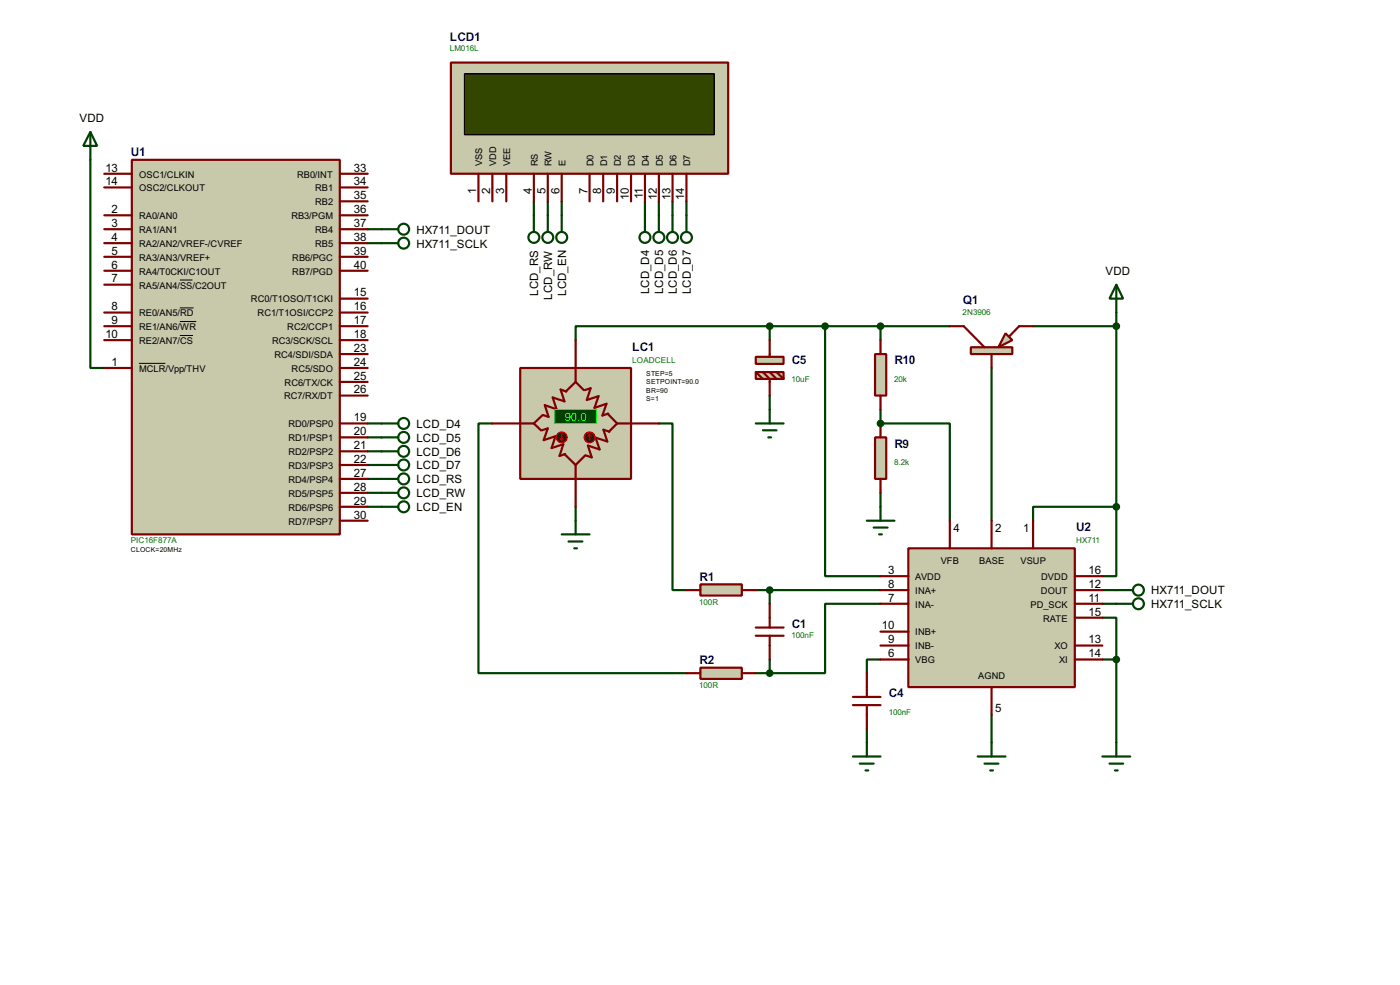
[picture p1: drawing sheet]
<svg xmlns="http://www.w3.org/2000/svg" width="256mm" height="180mm" viewBox="0 0 256 180" stroke-linecap="round" stroke-linejoin="round" font-family="sans-serif">
<path d="M151.2 59.7v45.8h10.1M105.5 92.8v2.5M161.3 90.2v2.6M189.3 95.3v-2.5h15.2v12.7h-2.5M202 113.1h2.5v7.6M158.8 133.4v2.5M161.3 120.7h-2.5v2.5M181.7 130.9v5M202 120.7h2.5M204.5 120.7v15.2" fill="none" stroke="#004000" stroke-width=".4"/>
<circle cx="161.3" cy="77.5" r=".2" fill="#004000"/>
<g fill="none" stroke="#004000" stroke-width=".4">
<path d="M16.6 24.2l1.2 2.5h-2.5zM16.6 24.2v43.2h2.5M97.8 36.9v2.5M100.4 36.9v2.5M102.9 36.9v2.5M118.2 36.9v2.5M120.7 36.9v2.5M123.2 36.9v2.5M125.8 36.9v2.5M67.4 44.5h2.5M67.4 42h2.5M141 59.7h-35.5v2.6"/>
<path d="M141 59.7v2.6M141 59.7h33M161.3 59.7v2.6M189.3 59.7h15.2M204.5 57.2v35.6M67.4 77.5h2.5M90.2 77.5h-2.5v45.7h38.1M120.7 77.5h2.5v30.5h2.6M141 72.4v2.6M161.3 75v2.5h12.7v17.8M181.7 67.4v27.9M67.4 80.1h2.5"/>
<path d="M67.4 92.8h2.5M67.4 90.2h2.5M67.4 87.7h2.5M67.4 85.1h2.5M67.4 82.6h2.5M138.5 108h22.8M141 108v2.5M161.3 110.5h-10.1v12.7h-10.2M202 108h2.5M202 110.5h2.5M138.5 123.2h2.5M141 120.7v2.5"/>
</g>
<path d="M166.4 100.4h30.5v25.4h-30.5z" fill="#c8c8aa" stroke="#800000" stroke-width=".4"/>
<g fill="none" stroke="#800000" stroke-width=".4">
<path d="M174 95.3v5.1M181.7 95.3v5.1M189.3 95.3v5.1M161.3 108h5.1M161.3 110.5h5.1M161.3 115.6h5.1M161.3 118.2h5.1M161.3 105.5h5.1M196.9 108h5.1M196.9 110.5h5.1M196.9 118.2h5.1M196.9 105.5h5.1"/>
<path d="M196.9 113.1h5.1M161.3 120.7h5.1M181.7 125.8v5.1M196.9 120.7h5.1"/>
</g>
<path d="M204.5 52.1l1.3 2.6h-2.5zM204.5 52.1v5.1M102.9 97.8h5.1M104.2 99.1h2.5M105.5 95.3v2.5M105.2 100.4h.5M179.1 138.5h5.1M180.4 139.8h2.5M181.7 135.9v2.6M181.4 141h.5" fill="none" stroke="#004000" stroke-width=".4"/>
<path d="M160.3 80.1h2.1v7.6h-2.1z" fill="#c8c8aa" stroke="#800000" stroke-width=".4"/>
<path d="M161.3 77.5v2.6M161.3 87.7v2.5" fill="none" stroke="#800000" stroke-width=".4"/>
<path d="M160.3 64.8h2.1v7.6h-2.1z" fill="#c8c8aa" stroke="#800000" stroke-width=".4"/>
<path d="M161.3 62.3v2.5M161.3 72.4v2.6M156.3 127.6h5M156.3 129.1h5M158.8 123.2v4.4M158.8 129.1v4.3" fill="none" stroke="#800000" stroke-width=".4"/>
<g fill="none" stroke="#004000" stroke-width=".4">
<path d="M138.5 77.5h5.1M139.8 78.8h2.5M141 75v2.5M140.8 80.1h.5M158.8 95.3h5.1M160.1 96.6h2.5M161.1 97.8h.5M161.3 92.8v2.5M156.3 138.5h5M157.5 139.8h2.6M158.8 135.9v2.6M202 138.5h5.1"/>
<path d="M203.3 139.8h2.5M204.5 135.9v2.6M158.6 141h.5M204.3 141h.5"/>
</g>
<g fill="#004000" stroke="#004000" stroke-width=".4">
<circle cx="151.1" cy="59.7" r=".5"/>
<circle cx="204.5" cy="120.7" r=".5"/>
<circle cx="204.5" cy="92.8" r=".5"/>
</g>
<path d="M95.3 67.4h20.3v20.3h-20.3z" fill="#c8c8aa" stroke="#800000" stroke-width=".4"/>
<g fill="none" stroke="#800000" stroke-width=".4">
<path d="M95.3 77.5h2.5M97.8 77.5l1.3 1.3M99.3 78.8l1.1-.4-.8 2.2 2.2-.7-.7 2.1 2.1-.7-.7 2.2 1.1-.4M99.4 76l-1.6 1.5M103.8 71.7l-1.1-.4 .7 2.2-2.1-.7 .7 2.1-2.2-.7 .7 2.1-1-.3M105.5 67.4v2.5M105.5 69.9l-1.8 1.8M105.5 69.9l1.5 1.5M107.2 71.4l1-.3-.7 2.1 2.2-.7-.8 2.2 2.2-.8-.7 2.2 1.1-.4M111.3 75.7l1.8 1.8M111.7 79l-1.1-.3 .7 2.1-2.2-.7 .8 2.2-2.2-.7 .7 2.1-1.1-.3M113.1 77.5h2.5"/>
<path d="M113.1 77.5l-1.5 1.5M103.4 83.1l2.1 2M105.5 85.1v2.6M107.2 83.4l-1.7 1.7"/>
</g>
<path d="M101.7 75h7.6v2.5h-7.6z" fill="#004000" stroke="#0f0" stroke-width=".2"/>
<path d="M90.2 77.5h5.1M105.5 62.3v5.1M115.6 77.5h5.1M105.5 87.7v5.1" fill="none" stroke="#800000" stroke-width=".4"/>
<circle cx="108" cy="80.1" r="1" fill="#400000" stroke="#f00" stroke-width=".2"/>
<path d="M108 79.6l-.2 .2M108 79.6l.3 .2M108 79.6v1" fill="none" stroke="#f00" stroke-width=".2"/>
<circle cx="102.9" cy="80.1" r="1" fill="#400000" stroke="#f00" stroke-width=".2"/>
<path d="M102.9 79.6v1M102.7 80.3l.2 .3M103.2 80.3l-.3 .3" fill="none" stroke="#f00" stroke-width=".2"/>
<circle cx="161.3" cy="77.5" r=".5" fill="#004000" stroke="#004000" stroke-width=".4"/>
<g fill="#c8c8aa" stroke="#800000" stroke-width=".4">
<path d="M138.5 65.3h5.1v1.3h-5.1z"/>
<path d="M138.5 68.1h5.1v1.3h-5.1z"/>
</g>
<path d="M138.5 68.1l1.3 1.3M139.8 68.1l1.2 1.3v3M141 62.3v3M141 68.1l1.3 1.3M142.3 68.1l1.3 1.3" fill="none" stroke="#800000" stroke-width=".4"/>
<circle cx="141" cy="59.7" r=".5" fill="#004000" stroke="#004000" stroke-width=".4"/>
<path d="M184.2 61l1.3 1.3-2.6 1.3z" fill="#c8c8aa" stroke="#800000" stroke-width=".4"/>
<path d="M177.9 63.6h7.6v1.2h-7.6z" fill="#c8c8aa" stroke="#800000" stroke-width=".4"/>
<path d="M174 59.7h2.6l3.8 3.9M189.3 59.7h-2.6l-1.7 1.8M181.7 64.8v2.6" fill="none" stroke="#800000" stroke-width=".4"/>
<g fill="#004000" stroke="#004000" stroke-width=".4">
<circle cx="204.5" cy="59.7" r=".5"/>
<circle cx="161.3" cy="59.7" r=".5"/>
</g>
<g fill="none" stroke="#004000" stroke-width=".4">
<path d="M97.8 39.4v3.1M100.4 39.4v3.1M102.9 39.4v3.1M118.2 39.4v3.1M120.7 39.4v3.1M123.2 39.4v3.1M125.8 39.4v3.1M204.5 108h3.1M204.5 110.5h3.1"/>
<circle cx="97.8" cy="43.5" r="1"/>
<circle cx="100.3" cy="43.5" r="1"/>
<circle cx="102.9" cy="43.5" r="1"/>
<circle cx="118.1" cy="43.5" r="1"/>
<circle cx="120.7" cy="43.5" r="1"/>
<circle cx="123.2" cy="43.5" r="1"/>
<circle cx="125.7" cy="43.5" r="1"/>
<circle cx="208.5" cy="108" r="1"/>
<circle cx="208.5" cy="110.5" r="1"/>
</g>
<path d="M82.6 11.5h50.8v20.3h-50.8z" fill="#c8c8aa" stroke="#800000" stroke-width=".4"/>
<path d="M85.1 13.5h45.8v11.2h-45.8z" fill="#324600" stroke="#000" stroke-width=".25"/>
<g fill="none" stroke="#800000" stroke-width=".4">
<path d="M87.7 31.8v5.1M90.2 31.8v5.1M92.8 31.8v5.1M97.8 31.8v5.1M100.4 31.8v5.1M102.9 31.8v5.1M108 31.8v5.1M110.5 31.8v5.1M113.1 31.8v5.1M115.6 31.8v5.1M118.2 31.8v5.1M120.7 31.8v5.1"/>
<path d="M123.2 31.8v5.1M125.8 31.8v5.1"/>
</g>
<path d="M24.2 29.3h38.1v68.5h-38.1z" fill="#c8c8aa" stroke="#800000" stroke-width=".4"/>
<g fill="none" stroke="#800000" stroke-width=".4">
<path d="M19.1 39.4h5.1M19.1 31.8h5.1M19.1 34.3h5.1M62.3 39.4h5.1M62.3 31.8h5.1M62.3 34.3h5.1M62.3 36.9h5.1M19.1 42h5.1M19.1 44.5h5.1M19.1 49.6h5.1M19.1 52.1h5.1M19.1 57.2h5.1"/>
<path d="M19.1 59.7h5.1M19.1 47h5.1M62.3 42h5.1M62.3 44.5h5.1M62.3 49.6h5.1M62.3 57.2h5.1M62.3 59.7h5.1M62.3 47h5.1M62.3 54.7h5.1M19.1 62.3h5.1M19.1 67.4h5.1M62.3 62.3h5.1"/>
<path d="M62.3 77.5h5.1M62.3 72.4h5.1M62.3 69.9h5.1M62.3 67.4h5.1M62.3 64.8h5.1M62.3 80.1h5.1M62.3 95.3h5.1M62.3 92.8h5.1M62.3 90.2h5.1M62.3 87.7h5.1M62.3 85.1h5.1M62.3 82.6h5.1"/>
</g>
<path d="M33 51.3h2.3M33 56.4h2.5M33 58.9h3M25.5 66.5h4.8M33 61.4h2.4" fill="none" stroke="#000" stroke-width=".18"/>
<g fill="none" stroke="#004000" stroke-width=".4">
<path d="M69.9 44.5h3.1M69.9 42h3.1M69.9 77.5h3.1M69.9 80.1h3.1M69.9 92.8h3.1M69.9 90.2h3.1M69.9 87.7h3.1M69.9 85.1h3.1M69.9 82.6h3.1"/>
<circle cx="73.9" cy="44.5" r="1"/>
<circle cx="73.9" cy="42" r="1"/>
<circle cx="73.9" cy="77.5" r="1"/>
<circle cx="73.9" cy="80.1" r="1"/>
<circle cx="73.9" cy="92.8" r="1"/>
<circle cx="73.9" cy="90.2" r="1"/>
<circle cx="73.9" cy="87.7" r="1"/>
<circle cx="73.9" cy="82.6" r="1"/>
<circle cx="73.9" cy="85.1" r="1"/>
</g>
<path d="M128.3 107h7.6v2h-7.6z" fill="#c8c8aa" stroke="#800000" stroke-width=".4"/>
<path d="M125.8 108h2.5M135.9 108h2.6" fill="none" stroke="#800000" stroke-width=".4"/>
<path d="M128.3 122.2h7.6v2.1h-7.6z" fill="#c8c8aa" stroke="#800000" stroke-width=".4"/>
<path d="M138.5 116.4h5.1M138.5 114.9h5.1M141 110.5v4.4M141 116.4v4.3M125.8 123.2h2.5M135.9 123.2h2.6" fill="none" stroke="#800000" stroke-width=".4"/>
<g fill="#004000" stroke="#004000" stroke-width=".4">
<circle cx="141" cy="123.2" r=".5"/>
<circle cx="141" cy="108" r=".5"/>
</g>
<g font-size="2.5" fill="#0000c0">
<text x="82.4" y="7.4">LCD1</text>
<text x="24" y="28.6">U1</text>
<text x="176.4" y="55.7">Q1</text>
<text x="115.8" y="64.2">LC1</text>
<text x="145" y="66.7">C5</text>
<text x="163.8" y="66.7">R10</text>
<text x="163.8" y="81.9">R9</text>
<text x="197.1" y="97.2">U2</text>
<text x="128.1" y="106.3">R1</text>
<text x="145" y="114.9">C1</text>
<text x="128.1" y="121.6">R2</text>
<text x="162.8" y="127.6">C4</text>
</g>
<g font-size="2.4">
<text x="14.6" y="22.4">VDD</text>
<text x="19.3" y="31.4">13</text>
<text x="19.3" y="33.9">14</text>
<text x="64.8" y="33.9">34</text>
<text x="64.8" y="31.4">33</text>
<text x="87.3" y="35.5" transform="rotate(-90 87.3 35.5)">1</text>
<text x="89.8" y="35.5" transform="rotate(-90 89.8 35.5)">2</text>
<text x="92.4" y="35.5" transform="rotate(-90 92.4 35.5)">3</text>
<text x="97.4" y="35.5" transform="rotate(-90 97.4 35.5)">4</text>
<text x="100" y="35.5" transform="rotate(-90 100 35.5)">5</text>
<text x="102.5" y="35.5" transform="rotate(-90 102.5 35.5)">6</text>
<text x="107.6" y="35.5" transform="rotate(-90 107.6 35.5)">7</text>
<text x="110.1" y="35.5" transform="rotate(-90 110.1 35.5)">8</text>
<text x="112.7" y="35.5" transform="rotate(-90 112.7 35.5)">9</text>
<text x="20.5" y="39">2</text>
<text x="20.5" y="41.6">3</text>
<text x="64.8" y="41.6">37</text>
<text x="64.8" y="39">36</text>
<text x="64.8" y="36.5">35</text>
<text x="115.2" y="36.6" transform="rotate(-90 115.2 36.6)">10</text>
<text x="117.8" y="36.5" transform="rotate(-90 117.8 36.5)">11</text>
<text x="120.3" y="36.6" transform="rotate(-90 120.3 36.6)">12</text>
<text x="122.8" y="36.6" transform="rotate(-90 122.8 36.6)">13</text>
<text x="125.4" y="36.6" transform="rotate(-90 125.4 36.6)">14</text>
<text x="20.5" y="44.1">4</text>
<text x="20.5" y="46.6">5</text>
<text x="64.8" y="46.6">39</text>
<text x="64.8" y="44.1">38</text>
<text x="76.3" y="45.3">HX711_SCLK</text>
<text x="76.3" y="42.7">HX711_DOUT</text>
<text x="20.5" y="49.2">6</text>
<text x="20.5" y="51.7">7</text>
<text x="64.8" y="49.2">40</text>
<text x="119" y="53.9" transform="rotate(-90 119 53.9)">LCD_D4</text>
<text x="121.5" y="53.9" transform="rotate(-90 121.5 53.9)">LCD_D5</text>
<text x="124" y="53.9" transform="rotate(-90 124 53.9)">LCD_D6</text>
<text x="126.6" y="53.9" transform="rotate(-90 126.6 53.9)">LCD_D7</text>
<text x="202.5" y="50.4">VDD</text>
<text x="20.5" y="56.8">8</text>
<text x="20.5" y="59.3">9</text>
<text x="64.8" y="56.8">16</text>
<text x="64.8" y="59.3">17</text>
<text x="64.8" y="54.3">15</text>
<text x="98.6" y="54.2" transform="rotate(-90 98.6 54.2)">LCD_RS</text>
<text x="101.2" y="54.9" transform="rotate(-90 101.2 54.9)">LCD_RW</text>
<text x="103.7" y="54.2" transform="rotate(-90 103.7 54.2)">LCD_EN</text>
<text x="19.3" y="61.9">10</text>
<text x="64.8" y="61.9">18</text>
<text x="64.8" y="64.4">23</text>
<text x="20.5" y="67">1</text>
<text x="64.8" y="72">26</text>
<text x="64.8" y="69.5">25</text>
<text x="64.8" y="67">24</text>
<text x="64.8" y="77.1">19</text>
<text x="64.8" y="79.7">20</text>
<text x="64.8" y="82.2">21</text>
<text x="76.3" y="78.3">LCD_D4</text>
<text x="76.3" y="80.8">LCD_D5</text>
<text x="76.3" y="83.4">LCD_D6</text>
<text x="64.8" y="89.8">28</text>
<text x="64.8" y="87.3">27</text>
<text x="64.8" y="84.7">22</text>
<text x="76.3" y="88.5">LCD_RS</text>
<text x="76.3" y="85.9">LCD_D7</text>
<text x="64.8" y="94.9">30</text>
<text x="64.8" y="92.4">29</text>
<text x="76.3" y="93.6">LCD_EN</text>
<text x="76.3" y="91">LCD_RW</text>
<text x="174.7" y="97.4">4</text>
<text x="182.3" y="97.4">2</text>
<text x="187.5" y="97.4">1</text>
<text x="162.7" y="107.6">8</text>
<text x="162.7" y="105.1">3</text>
<text x="199.4" y="105.1">16</text>
<text x="199.4" y="107.6">12</text>
<text x="162.7" y="110.1">7</text>
<text x="199.4" y="110.1">11</text>
<text x="199.4" y="112.7">15</text>
<text x="210.9" y="108.8">HX711_DOUT</text>
<text x="210.9" y="111.3">HX711_SCLK</text>
<text x="161.6" y="115.2">10</text>
<text x="162.7" y="117.8">9</text>
<text x="199.4" y="117.8">13</text>
<text x="162.7" y="120.3">6</text>
<text x="199.4" y="120.3">14</text>
<text x="182.3" y="130.3">5</text>
</g>
<text font-size="2.4" fill="#0f0" x="103.5" y="77.1">90.0</text>
<g font-size="1.9">
<text x="25.5" y="32.5">OSC1/CLKIN</text>
<text x="25.5" y="35">OSC2/CLKOUT</text>
<text x="54.4" y="32.5">RB0/INT</text>
<text x="57.7" y="35">RB1</text>
<text x="88.4" y="30.5" transform="rotate(-90 88.4 30.5)">VSS</text>
<text x="90.9" y="30.5" transform="rotate(-90 90.9 30.5)">VDD</text>
<text x="93.5" y="30.5" transform="rotate(-90 93.5 30.5)">VEE</text>
<text x="98.5" y="30.5" transform="rotate(-90 98.5 30.5)">RS</text>
<text x="101.1" y="30.5" transform="rotate(-90 101.1 30.5)">RW</text>
<text x="103.6" y="30.5" transform="rotate(-90 103.6 30.5)">E</text>
<text x="108.7" y="30.5" transform="rotate(-90 108.7 30.5)">D0</text>
<text x="111.2" y="30.5" transform="rotate(-90 111.2 30.5)">D1</text>
<text x="113.8" y="30.5" transform="rotate(-90 113.8 30.5)">D2</text>
<text x="116.3" y="30.5" transform="rotate(-90 116.3 30.5)">D3</text>
<text x="118.9" y="30.5" transform="rotate(-90 118.9 30.5)">D4</text>
<text x="121.4" y="30.5" transform="rotate(-90 121.4 30.5)">D5</text>
<text x="123.9" y="30.5" transform="rotate(-90 123.9 30.5)">D6</text>
<text x="126.5" y="30.5" transform="rotate(-90 126.5 30.5)">D7</text>
<text x="25.5" y="40.1">RA0/AN0</text>
<text x="53.4" y="40.1">RB3/PGM</text>
<text x="57.7" y="37.6">RB2</text>
<text x="25.5" y="42.7">RA1/AN1</text>
<text x="25.5" y="45.2">RA2/AN2/VREF-/CVREF</text>
<text x="25.5" y="47.7">RA3/AN3/VREF+</text>
<text x="53.5" y="47.7">RB6/PGC</text>
<text x="57.7" y="45.2">RB5</text>
<text x="57.7" y="42.7">RB4</text>
<text x="25.5" y="50.3">RA4/T0CKI/C1OUT</text>
<text x="25.5" y="52.8">RA5/AN4/SS/C2OUT</text>
<text x="53.5" y="50.3">RB7/PGD</text>
<text x="25.5" y="57.9">RE0/AN5/RD</text>
<text x="46" y="55.4">RC0/T1OSO/T1CKI</text>
<text x="47.2" y="57.9">RC1/T1OSI/CCP2</text>
<text x="25.5" y="60.4">RE1/AN6/WR</text>
<text x="25.5" y="63">RE2/AN7/CS</text>
<text x="49.8" y="63">RC3/SCK/SCL</text>
<text x="50.3" y="65.5">RC4/SDI/SDA</text>
<text x="52.6" y="60.4">RC2/CCP1</text>
<text x="25.5" y="68.1">MCLR/Vpp/THV</text>
<text x="52.1" y="70.6">RC6/TX/CK</text>
<text x="53.4" y="68.1">RC5/SDO</text>
<text x="52" y="73.1">RC7/RX/DT</text>
<text x="52.8" y="78.2">RD0/PSP0</text>
<text x="52.8" y="80.8">RD1/PSP1</text>
<text x="52.8" y="83.3">RD2/PSP2</text>
<text x="52.8" y="88.4">RD4/PSP4</text>
<text x="52.8" y="85.8">RD3/PSP3</text>
<text x="52.8" y="93.5">RD6/PSP6</text>
<text x="52.8" y="90.9">RD5/PSP5</text>
<text x="52.8" y="96">RD7/PSP7</text>
<text x="167.7" y="106.2">AVDD</text>
<text x="172.3" y="103.3">VFB</text>
<text x="179.4" y="103.3">BASE</text>
<text x="186.9" y="103.3">VSUP</text>
<text x="190.7" y="106.2">DVDD</text>
<text x="167.7" y="108.7">INA+</text>
<text x="167.7" y="111.2">INA-</text>
<text x="188.8" y="111.2">PD_SCK</text>
<text x="190.7" y="108.7">DOUT</text>
<text x="191.1" y="113.8">RATE</text>
<text x="167.7" y="116.3">INB+</text>
<text x="167.7" y="118.9">INB-</text>
<text x="193.2" y="118.9">XO</text>
<text x="167.7" y="121.4">VBG</text>
<text x="179.2" y="124.2">AGND</text>
<text x="194" y="121.4">XI</text>
</g>
<g font-size="1.7" fill="#008000">
<text x="82.4" y="9.4">LM016L</text>
<text x="176.4" y="57.7">2N3906</text>
<text x="115.8" y="66.5">LOADCELL</text>
<text x="145" y="69.8">10uF</text>
<text x="163.8" y="69.8">20k</text>
<text x="163.8" y="85.1">8.2k</text>
<text x="24" y="99.5">PIC16F877A</text>
<text x="197.1" y="99.5">HX711</text>
<text x="128.1" y="110.7">100R</text>
<text x="145" y="116.9">100nF</text>
<text x="128.1" y="125.9">100R</text>
<text x="162.8" y="130.8">100nF</text>
</g>
<g font-size="1.4">
<text x="118.4" y="68.8">STEP=5</text>
<text x="118.4" y="70.3">SETPOINT=90.0</text>
<text x="118.4" y="71.9">BR=90</text>
<text x="118.4" y="73.4">S=1</text>
<text x="24" y="101.1">CLOCK=20MHz</text>
</g>
</svg>
